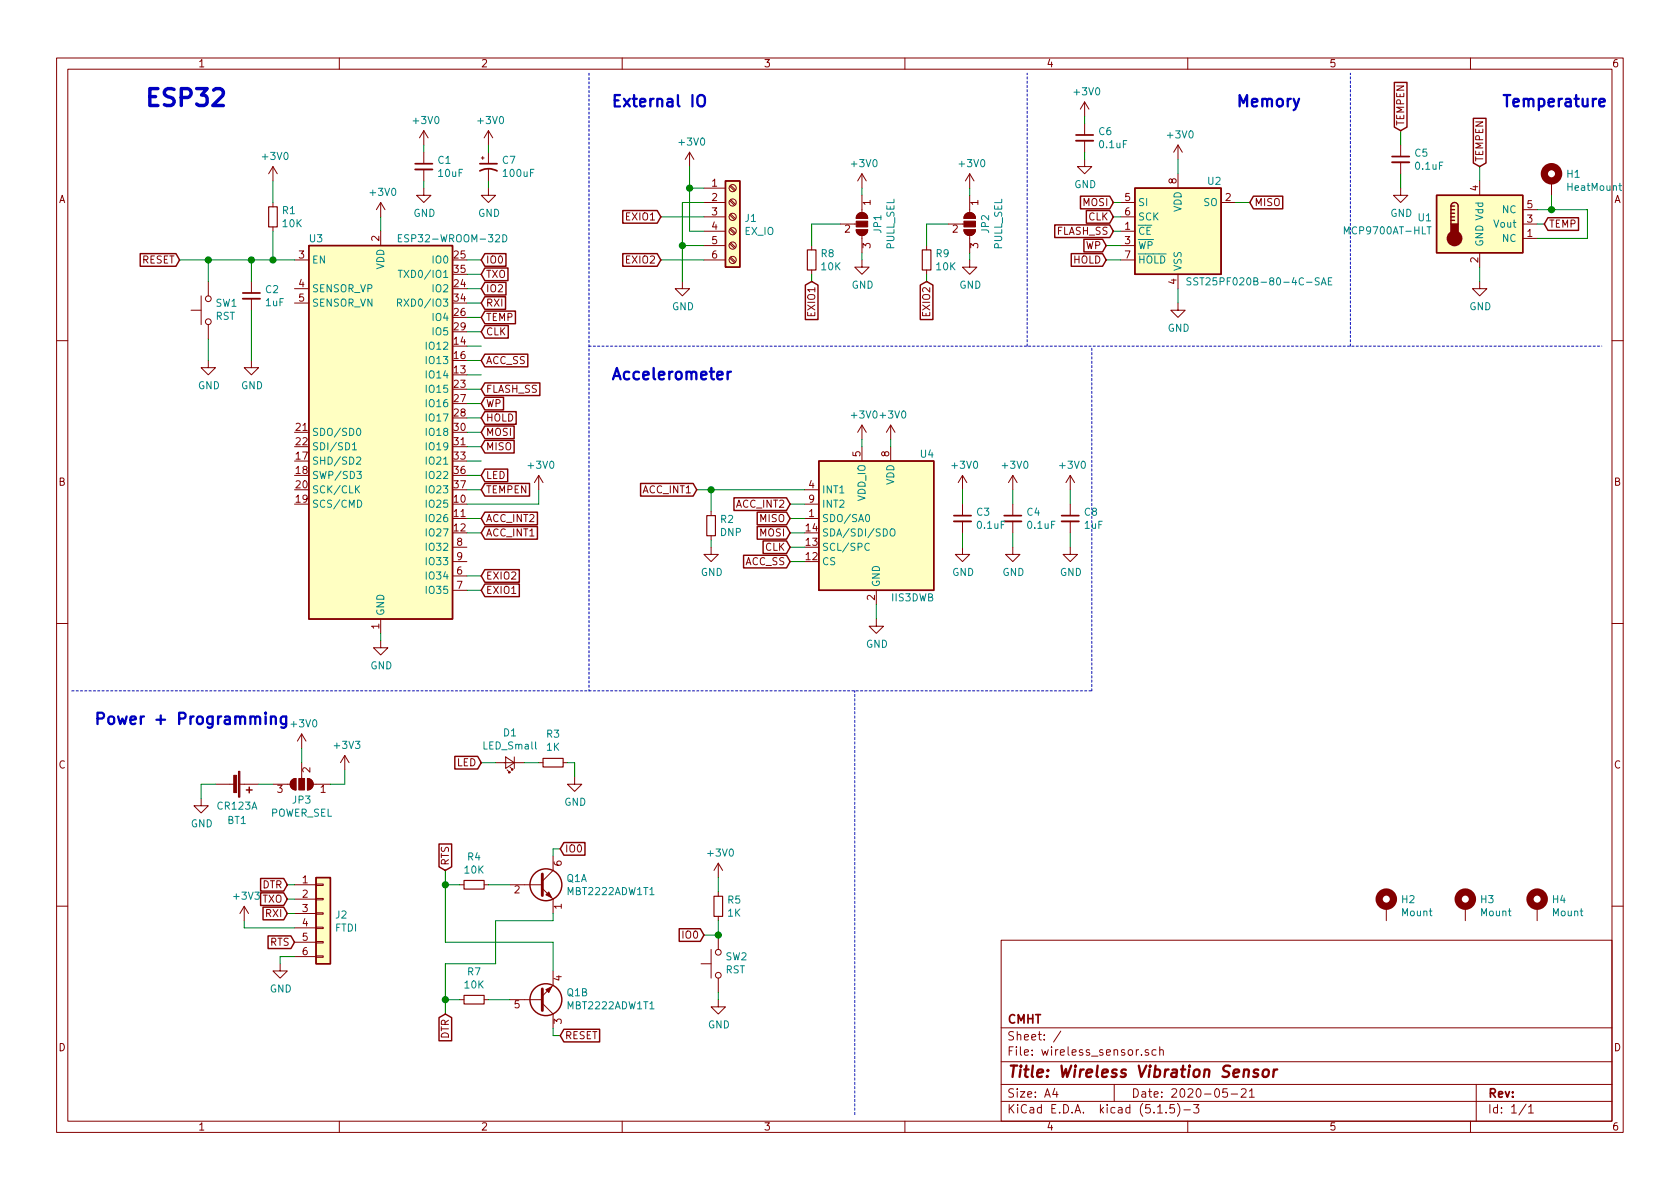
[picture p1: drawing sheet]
<svg xmlns="http://www.w3.org/2000/svg" width="297mm" height="210mm" viewBox="0 0 297 210" stroke-linecap="round" stroke-linejoin="round" font-family="sans-serif">
<g fill="none" stroke="#840000" stroke-width=".18">
<path d="M10 10.3h277v189.9h-277zM12 12.2h273v186.1h-273zM60 10.3v1.9M110 10.3v1.9M160 10.3v1.9M191.8 18l-.8 1.3M191.8 18v2.6M191.8 18l.7 1.3M210 10.3v1.9M260 10.3v1.9M48.3 29.5l-.8 1.2M48.3 29.5v2.5"/>
<path d="M48.3 35.8v.8M48.3 29.5l.7 1.2M67.3 35.8l-.8 1.3M67.3 35.8v2.5M67.3 35.8l.8 1.3M74.9 33.3v1.2h1.3l-1.3 1.3-1.2-1.3h1.2M74.9 23.1l-.7 1.3M74.9 23.1v2.5M74.9 26.9v2.1M74.9 30v2M74.9 23.1l.8 1.3M85.1 27.9h.5"/>
<path d="M85.3 27.7v.5M86.4 33.3v1.2h1.2l-1.2 1.3-1.3-1.3h1.3M86.4 23.1v2.5M86.4 26.9v2.1M86.4 30v2M86.4 23.1l-.8 1.3M86.4 23.1l.7 1.3M121.9 26.9l-.7 1.3M121.9 26.9v2.6M121.9 26.9l.8 1.3M124.5 35.8h3.8M124.5 38.3h3.8"/>
<path d="M124.5 33.3h3.8M129 38l.9 .9M129 35.5l.9 .8M129 32.9l.9 .9M129.2 37.8l.8 .9M129.2 35.3l.8 .8M129.2 32.8l.8 .8M148.6 39.6h2.8M151.7 37.8a1.03 1.03 0 0 1 1.1-.1 1.03 1.03 0 0 1 .6 .9h-2v-.4zM152.4 30.7v2.6M152.4 34.5v3.1M152.4 30.7l-.8 1.3"/>
<path d="M152.4 30.7l.8 1.3M167.6 39.6h2.8M170.8 37.8a1.03 1.03 0 0 1 1.1-.1 1.03 1.03 0 0 1 .6 .9h-2.1l.1-.4zM171.4 30.7v2.6M171.4 34.5v3.1M171.4 30.7l-.7 1.3M171.4 30.7l.8 1.3M191.8 28.2v1.3h1.2l-1.2 1.2-1.3-1.2h1.3M191.8 21.8v2.1M191.8 24.9v2M198.1 35.8h2.6M198.1 38.3h2.6"/>
<path d="M208.3 25.6v2.6M208.3 30.7v2.6M208.3 25.6l-.8 1.3M208.3 25.6l.7 1.3M215.9 35.8h2.5M247.6 33.3v1.2h1.3l-1.3 1.3-1.2-1.3h1.2M247.6 25.6v2.1M247.6 28.7v2M261.6 32v2.5M269.2 39.6h2.6M269.2 37.1h2.6M274.3 32v2.5"/>
<path d="M33.8 54.9h1.8M35.6 52.3v5.1M36.8 49.8v2.5M36.8 57.4v2.5M44.4 49.8v2M44.4 52.8v2.1M48.3 40.1v.8M52.1 46h2.5M52.1 51h2.5M52.1 53.6h2.5M67.3 40.9v2.5M120.6 49.8v1.2h1.3l-1.3 1.3-1.2-1.3h1.2"/>
<path d="M124.5 40.9h3.8M124.5 43.4h3.8M124.5 46h3.8M129 45.6l.9 .9M129 43.1l.9 .8M129 40.6l.9 .8M129.2 45.5l.8 .8M129.2 42.9l.8 .9M129.2 40.4l.8 .8M143.5 43.4v.8M143.5 47.7v.8M151.4 40.6h2a1.02 1.02 0 0 1-1 1.1 1.02 1.02 0 0 1-1-1.1z"/>
<path d="M152.4 46v1.2h1.3l-1.3 1.3-1.3-1.3h1.3M152.4 41.7v3M163.8 43.4v.8M163.8 47.7v.8M170.4 40.6h2.1a1.02 1.02 0 0 1-1.1 1.1 1.02 1.02 0 0 1-1-1.1zM171.4 46v1.2h1.3l-1.3 1.3-1.2-1.3h1.2M171.4 41.7v3M198.1 40.9h2.6M198.1 43.4h2.6M198.1 46h2.6M208.3 53.6v1.3h1.2l-1.2 1.2-1.3-1.2h1.3M208.3 48.5v2.5"/>
<path d="M261.6 49.8v1.2h1.3l-1.3 1.3-1.3-1.3h1.3M261.6 44.7v2.5M269.2 42.2h2.6M10 60.2h2M36.8 63.7v1.3h1.3l-1.3 1.3-1.2-1.3h1.2M44.4 63.7v1.3h1.3l-1.3 1.3-1.2-1.3h1.2M152.4 75.2v2.5M152.4 79v2.5M152.4 75.2l-.8 1.2M152.4 75.2l.8 1.2M157.5 75.2l-.8 1.2M157.5 75.2v2.5"/>
<path d="M157.5 79v2.5M157.5 75.2l.7 1.2M285 60.2h2M80 96.8h2.5M80 99.3h2.5M95.2 84.1l-.7 1.2M95.2 84.1v2.5M95.2 84.1l.8 1.2M125.7 96.8v1.2h1.3l-1.3 1.3-1.2-1.3h1.2M125.7 90.4v.8M125.7 94.7v.8M142.2 91.7h2.6"/>
<path d="M142.2 86.6h2.6M142.2 89.1h2.6M170.2 96.8v1.2h1.2l-1.2 1.3-1.3-1.3h1.3M170.2 84.1l-.8 1.2M170.2 84.1v2.5M170.2 89.1v2.1M170.2 92.2v2M170.2 84.1l.7 1.2M179.1 96.8v1.2h1.2l-1.2 1.3-1.3-1.3h1.3M179.1 84.1l-.8 1.2M179.1 84.1v2.5M179.1 89.1v2.1"/>
<path d="M179.1 92.2v2M179.1 84.1l.7 1.2M189.2 96.8v1.2h1.3l-1.3 1.3-1.2-1.3h1.2M189.2 84.1l-.7 1.2M189.2 84.1v2.5M189.2 89.1v2.1M189.2 92.2v2M189.2 84.1l.8 1.2M10 110.3h2M67.3 113.3v1.2h1.3l-1.3 1.3-1.3-1.3h1.3M67.3 109.5v2.5M80 101.8h2.5"/>
<path d="M80 104.4h2.5M154.9 109.5v1.2h1.3l-1.3 1.3-1.2-1.3h1.2M154.9 104.4v2.5M285 110.3h2M38.1 138.7h3.3M42.4 138.7h3.3M48.3 138.7h3M51.5 138l.5-.3h.3v2a1.03 1.03 0 0 1-.9-.6 1.03 1.03 0 0 1 .1-1.1zM53.3 129.8v2.5M53.3 134.9v2.8M53.3 129.8l-.7 1.3M53.3 129.8l.8 1.3"/>
<path d="M54.4 137.7a1.02 1.02 0 0 1 1 1 1.02 1.02 0 0 1-1 1zM55.4 138.7h3M61 133.6l-.8 1.3M61 133.6v2.5M61 133.6l.7 1.3M87.6 134.9h5.1M89.4 133.9l1.5 1-1.5 1zM89.7 136.1l.5 .5h-.3h.3v-.2M90.2 135.6l.5 .5h-.3h.3v-.2M90.9 133.9v2M95.2 134.9h.8M99.6 134.9h.7"/>
<path d="M101.6 137.4v1.3h1.3l-1.3 1.2-1.3-1.2h1.3M35.6 141.2v1.3h1.2l-1.2 1.3-1.3-1.3h1.3M52.1 156.5h3.8M52.1 159h3.8M55.9 158.9h1.2v.2h-1.2zM55.9 156.3h1.2v.3h-1.2zM81.3 156.5h.7M85.6 156.5h.8M90.2 156.5h5.7M95.9 157.1l1.9 1.9v2.5M97.8 151.4v2.5l-1.9 1.9M127 152.6v2.6"/>
<path d="M127 157.7v.8M127 152.6l-.8 1.3M127 152.6l.8 1.3M10 160.2h2M43.2 160.3l-.8 1.2M43.2 160.3v2.5M43.2 160.3l.7 1.2M49.5 170.4v1.3h1.3l-1.3 1.3-1.2-1.3h1.2M52.1 161.5h3.8M52.1 164.1h3.8M52.1 166.6h3.8M52.1 169.2h3.8"/>
<path d="M55.9 166.5h1.2v.2h-1.2zM55.9 169h1.2v.3h-1.2zM55.9 164h1.2v.2h-1.2zM55.9 161.4h1.2v.3h-1.2zM81.3 176.8h.7M85.6 176.8h.8M90.2 176.8h5.7M95.9 177.4l1.9 1.9v2.6M97.8 171.7v2.5l-1.9 1.9M124 170.4h1.7M125.7 167.9v5.1M127 176.8v1.2h1.3l-1.3 1.3-1.3-1.3h1.3"/>
<path d="M127 162v.8M127 165.3v2.6M127 173v2.5M177 166.3h108v32h-108zM245.1 160.3v2.5M259.1 160.3v2.5M271.8 160.3v2.5M285 160.2h2M60 198.3v1.9M110 198.3v1.9M160 198.3v1.9M177 194.8h108"/>
<path d="M177 191.8h108M177 187.8h108M177 181.8h108M186.5 192.5l-.4 1h1M186.8 193v1M187.6 182.3l-1.3 2M197 191.8v3M203 185.7a.37 .37 0 0 0-.5 .1v.2l.5 .2 .1 .1-.2 .3-.4-.1M204.4 185.7l-.4-.1-.3 .3 .1 .6 .2 .1 .4-.1M204.7 196.8h.8M205.1 185.7a.37 .37 0 0 1 .6 .1v.8M205.1 185.1v1.5"/>
<path d="M206.2 196.7v.1M207.6 195.3h-.7l-.1 .7 .2-.1 .5 .1 .2 .2-.1 .5-.2 .1-.6-.1M208.2 195.1a1.71 1.71 0 0 1 0 2.3M209.3 196.3h1.2M210 198.3v1.9M211 195.3h1l-.5 .6 .4 .1v.7l-.2 .1-.7-.1M217 192.5h-.7l-.1 .7 .2-.1 .5 .1 .1 .2v.5l-.2 .1-.6-.1M217.7 193.5h1.1M219.5 192.7l.2-.2h.3l.3 .2v.3v.2l-.9 .8h.9M220.9 193l.4-.5v1.5M220.9 194h.9M260 198.3v1.9"/>
<path d="M261 191.8v6.5M269.8 195.2l-1.2 2M270.3 195.8l.4-.5v1.5M270.3 196.8h.8"/>
<circle cx="129.5" cy="35.8" r=".63"/>
<circle cx="129.5" cy="33.3" r=".63"/>
<circle cx="129.5" cy="38.3" r=".63"/>
<circle cx="36.8" cy="56.9" r=".51"/>
<circle cx="36.8" cy="52.8" r=".51"/>
<circle cx="129.5" cy="43.4" r=".63"/>
<circle cx="129.5" cy="40.9" r=".63"/>
<circle cx="129.5" cy="46" r=".63"/>
<circle cx="127" cy="172.5" r=".51"/>
<circle cx="127" cy="168.4" r=".51"/>
</g>
<path d="M222.5 189.2l-.5-.1-.2 .1-.1 .3 .2 .3 .5 .1 .1 .3-.2 .1-.2 .1-.5-.1M223.5 189.2a.54 .54 0 0 1 .9 .3l-.1 .6a.56 .56 0 0 1-.6 .4 .56 .56 0 0 1-.5-.4l.1-.6zM225.2 189.1l-.1 1.3M225.8 189.1a.55 .55 0 0 0-.6 .4" fill="none" stroke="#840000" stroke-width=".41"/>
<path d="M47.5 36.6h1.5v3.5h-1.5zM142.7 44.2h1.6v3.5h-1.6zM163.1 44.2h1.5v3.5h-1.5zM125 91.2h1.5v3.5h-1.5zM96 134.1h3.6v1.5h-3.6zM82 155.7h3.6v1.5h-3.6zM126.2 158.5h1.6v3.5h-1.6zM82 176h3.6v1.5h-3.6z" fill="none" stroke="#840000" stroke-width=".2"/>
<g fill="#ffffc2" stroke="#ffffc2" stroke-width=".18">
<path d="M200.7 33.3h15.2v15.2h-15.2z"/>
<path d="M128.3 32h2.5v15.2h-2.5z"/>
<path d="M254 34.5h15.2v10.2h-15.2z"/>
<path d="M144.8 81.5h20.3v22.9h-20.3z"/>
<path d="M54.6 43.4h25.4v66.1h-25.4z"/>
<path d="M55.9 155.2h2.5v15.2h-2.5z"/>
</g>
<g fill="none" stroke="#840000" stroke-width=".25">
<path d="M246.5 14.6h2.3v7.9l-1.2 .6-1.1-.6zM110.1 37.2h6.1l.6 1.1-.6 1.2h-6.1zM128.3 32h2.5v15.2h-2.5zM186.5 39.8h9.7l.6 1.1-.6 1.1h-9.7zM191 34.7h5.2l.6 1.1-.6 1.1h-5.2zM192.1 37.2h4.1l.6 1.1-.6 1.2h-4.1zM200.7 33.3h15.2v15.2h-15.2zM221.6 34.7h5.2v2.2h-5.2l-.6-1.1zM254 34.5h15.2v10.2h-15.2zM256.5 36.4a.63 .63 0 0 1 .7-.6 .63 .63 0 0 1 .6 .6v3.2M256.5 39h.7M256.5 38.3h.7"/>
<path d="M256.5 37.7h.7M256.5 37.1h.7M256.5 36.4v3.2M256.5 36.4h.7M260.5 20.9h2.2v7.9l-1.1 .7-1.1-.7zM273.7 38.5h5.4v2.2h-5.4l-.7-1.1zM24.8 44.9h6.3l.6 1.1-.6 1.1h-6.3zM54.6 43.4h25.4v66.1h-25.4zM85.7 44.9h3.8v2.2h-3.8l-.6-1.1zM85.7 49.9h3.8v2.3h-3.8l-.6-1.2zM85.7 55h5.4v2.2h-5.4l-.6-1.1zM85.7 57.6h4.2v2.2h-4.2l-.6-1.1z"/>
<path d="M85.7 52.5h3.7v2.2h-3.7l-.6-1.1zM85.7 47.4h4.1v2.2h-4.1l-.6-1.1zM110.1 44.9h6.1l.6 1.1-.6 1.1h-6.1zM142.4 50.4l1.1-.6 1.1 .6v6.1h-2.2zM162.7 50.4l1.1-.6 1.1 .6v6.1h-2.2zM189.4 44.9h5.5l.7 1.1-.7 1.1h-5.5zM191.6 42.3h3.3l.7 1.1-.7 1.1h-3.3zM85.7 62.6h7.6v2.3h-7.6l-.6-1.2zM85.7 77.9h5.2v2.2h-5.2l-.6-1.1zM85.7 75.3h5.2v2.3h-5.2l-.6-1.2zM85.7 67.7h9.8v2.2h-9.8l-.6-1.1zM85.7 72.8h5.6v2.2h-5.6l-.6-1.1z"/>
<path d="M85.7 70.3h3.3v2.2h-3.3l-.6-1.1zM85.7 85.5h7.9v2.2h-7.9l-.6-1.1zM85.7 93.1h9.3v2.2h-9.3l-.6-1.1zM85.7 90.6h9.3v2.2h-9.3l-.6-1.1zM85.7 83h4.1v2.2h-4.1l-.6-1.1zM113.3 85.5h9.3l.6 1.1-.6 1.1h-9.3zM129.8 88h9.3l.6 1.1-.6 1.2h-9.3zM131.5 98.2h7.6l.6 1.1-.6 1.1h-7.6zM133.9 93.1h5.2l.6 1.1-.6 1.1h-5.2zM133.9 90.6h5.2l.6 1.1-.6 1.1h-5.2zM134.9 95.7h4.2l.6 1.1-.6 1.1h-4.2zM144.8 81.5h20.3v22.9h-20.3z"/>
<path d="M85.7 103.3h6.1v2.2h-6.1l-.6-1.1zM85.7 100.7h6.1v2.3h-6.1l-.6-1.2zM43.6 139.7h1M44.1 139.2v1M80.4 133.8h4.1l.6 1.1-.6 1.1h-4.1zM46.1 155.3h4.1l.6 1.2-.6 1.1h-4.1zM46.1 157.9h4.1l.6 1.1-.6 1.1h-4.1zM55.9 155.2h2.5v15.2h-2.5zM77.6 149.2h2.3v4.1l-1.2 .6-1.1-.6zM99.7 149h3.7v2.2h-3.7l-.6-1.1zM46.5 160.4h3.7l.6 1.1-.6 1.2h-3.7zM47.4 165.5h4l.7 1.1-.7 1.1h-4z"/>
<path d="M77.6 180l1.1-.7 1.2 .7v4h-2.3zM120.1 164.2h3.7l.7 1.1-.7 1.2h-3.7zM99.7 182h6.3v2.2h-6.3l-.6-1.1z"/>
<circle cx="96.5" cy="156.5" r="2.82"/>
<circle cx="96.5" cy="176.8" r="2.82"/>
</g>
<g fill="none" stroke="#008484" stroke-width=".18">
<path d="M286.2 32.8h.5M286.4 32.4v1.1l.3 .2M70.3 53.5h.6l.1-.2-.1-.3-.1-.1h-.5v1.2M70.4 47.8h.7M70.4 42.1h.5M70.6 53.5l.4 .6M70.8 47.8v1.3M71 41.5h-.6v1.3h.6M88.9 41.5a.64 .64 0 0 1 .7 .6 .64 .64 0 0 1-.7 .7zM210.6 49.2l-.5-.1-.2 .1v.4l.6 .3 .1 .3-.3 .2-.4-.1M211.8 49.2l-.5-.1-.3 .3 .2 .3 .5 .2v.4l-.2 .1-.5-.1M233.6 50.4l.4-1.3 .5 1.3"/>
<path d="M233.7 50h.6M234.9 49.7h.4M235.5 49.1h-.6v1.3h.6M252.3 40.1h.7M62.3 78.6l.4-.3v1.2M62.3 79.5h.7M63.2 75.9l.1-.2a.67 .67 0 0 1 .5 .7 .67 .67 0 0 1-.5 .6l-.2-.2-.1-.3zM63 80.9l.5-.1 .3 .4-.8 .9h.8M63 86.5l.6 .7M63.1 83.4h.8l-.4 .4 .3 .2v.6h-.5l-.2-.1M63.2 88.4a.64 .64 0 0 1 .8 .7 .64 .64 0 0 1-.8 .6zM63.6 85.9l-.7 .7"/>
<path d="M153.2 91.1l.1-.1a.69 .69 0 0 1 .5 .6 .69 .69 0 0 1-.5 .6l-.2-.2-.1-.2zM153.7 96.2a.6 .6 0 0 0-.8 .4 .6 .6 0 0 0 .6 .7l.2-.1M157.5 93.7l.2-.2a.45 .45 0 0 1 .5 .4v.5l-.1 .3h-.5a1 1 0 0 1-.1-1zM114.9 158.2h.7M114.9 178.4h.7"/>
</g>
<path d="M73.4 30h3.1M190.2 24.9h3.1M246.1 28.7h3.1M42.9 52.8h3.1M168.7 92.2h3M177.5 92.2h3.1M187.7 92.2h3.1" fill="none" stroke="#840000" stroke-width=".33"/>
<path d="M73.4 29h3.1M84.8 30.2a3.2 3.2 0 0 1 3.1 0M84.8 29h3.1M190.2 23.9h3.1M246.1 27.7h3.1M42.9 51.8h3.1M168.7 91.2h3M177.5 91.2h3.1M187.7 91.2h3.1" fill="none" stroke="#840000" stroke-width=".3"/>
<path d="M95.9 154.6v3.8M95.9 174.9v3.8" fill="none" stroke="#840000" stroke-width=".51"/>
<g fill="#840000" stroke="#840000" stroke-width=".18">
<path d="M96.5 175l1-.5-.5 1z"/>
<path d="M97 157.7l.5 1-1-.5z"/>
<path d="M54.4 137.7a1.02 1.02 0 0 1 1 1 1.02 1.02 0 0 1-1 1z"/>
<path d="M51.5 138l.5-.3h.3v2a1.03 1.03 0 0 1-.9-.6 1.03 1.03 0 0 1 .1-1.1z"/>
<path d="M52.8 137.7h1v2h-1z"/>
<path d="M151.7 37.8a1.03 1.03 0 0 1 1.1-.1 1.03 1.03 0 0 1 .6 .9h-2v-.4z"/>
<path d="M151.4 40.6h2a1.02 1.02 0 0 1-1 1.1 1.02 1.02 0 0 1-1-1.1z"/>
<path d="M151.4 39.1h2v1h-2z"/>
<path d="M170.8 37.8a1.03 1.03 0 0 1 1.1-.1 1.03 1.03 0 0 1 .6 .9h-2.1l.1-.4z"/>
<path d="M170.4 40.6h2.1a1.02 1.02 0 0 1-1.1 1.1 1.02 1.02 0 0 1-1-1.1z"/>
<path d="M170.4 39.1h2.1v1h-2.1z"/>
<path d="M42.2 136.4h.2v4.6h-.2z"/>
<path d="M41.3 137.1h.5v3.1h-.5z"/>
</g>
<g fill="none" stroke="#840000" stroke-width="1.3">
<circle cx="274.3" cy="30.7" r="1.27"/>
<circle cx="245.1" cy="159" r="1.27"/>
<circle cx="259.1" cy="159" r="1.27"/>
<circle cx="271.8" cy="159" r="1.27"/>
</g>
<g fill="#840000" stroke="#840000" stroke-width=".25">
<path d="M256.5 39.6h1.3v1.9h-1.3z"/>
<circle cx="257.2" cy="42.2" r="1.27"/>
</g>
<path d="M104.1 12.9v109.3M104.1 61.2h179.1M181.6 61.2v-48.3M238.8 61.2v-48.3M12.7 122.2h180.3M193 122.2v-61M151.1 197.1v-74.9" fill="none" stroke="#0000c2" stroke-width=".18" stroke-dasharray=".4 .4"/>
<g fill="none" stroke="#008400" stroke-width=".18">
<path d="M48.3 32v3.8M67.3 38.3v2.6M74.9 25.6v1.3M74.9 32v1.3M86.4 25.6v1.3M86.4 32v1.3M116.8 38.3h7.7M121.9 29.5v11.4h2.6M121.9 33.3h2.6M124.5 35.8h-3.9v14M148.6 39.6h-5.1v3.8M152.4 33.3v1.2"/>
<path d="M167.6 39.6h-3.8v3.8M171.4 33.3v1.2M191.8 20.6v1.2M191.8 26.9v1.3M196.8 38.3h1.3M196.8 35.8h1.3M208.3 28.2v2.5M218.4 35.8h2.6M247.6 23.1v2.5M247.6 30.7v2.6M261.6 29.5v2.5M271.8 37.1h8.9v5.1h-8.9"/>
<path d="M271.8 39.6h1.2M274.3 34.5v2.6M31.7 46h20.4M36.8 46v3.8M36.8 59.9v3.8M44.4 46v3.8M44.4 54.9v8.8M48.3 40.9v5.1M82.5 46h2.6M82.5 48.5h2.6M82.5 53.6h2.6M82.5 51h2.6"/>
<path d="M82.5 58.7h2.6M82.5 56.1h2.6M116.8 46h7.7M120.6 43.4h3.9M143.5 48.5v1.3M152.4 44.7v1.3M163.8 48.5v1.3M171.4 44.7v1.3M195.6 46h2.5M195.6 43.4h2.5M196.8 40.9h1.3M208.3 51v2.6"/>
<path d="M261.6 47.2v2.6M82.5 71.4h2.6M82.5 73.9h2.6M82.5 68.8h2.6M82.5 66.3h2.6M82.5 61.2h2.6M82.5 63.7h2.6M82.5 76.4h2.6M82.5 79h2.6M152.4 77.7v1.3M157.5 77.7v1.3M82.5 94.2h2.6"/>
<path d="M82.5 91.7h2.6M82.5 86.6h2.6M82.5 84.1h2.6M82.5 81.5h2.6M95.2 86.6v2.5h-12.7M123.2 86.6h19M125.7 86.6v3.8M125.7 95.5v1.3M139.7 89.1h2.5M139.7 99.3h2.5M139.7 96.8h2.5M139.7 94.2h2.5"/>
<path d="M139.7 91.7h2.5M170.2 86.6v2.5M170.2 94.2v2.6M179.1 86.6v2.5M179.1 94.2v2.6M189.2 86.6v2.5M189.2 94.2v2.6M67.3 112v1.3M82.5 101.8h2.6M82.5 104.4h2.6M154.9 106.9v2.6M38.1 138.7h-2.5v2.5"/>
<path d="M45.7 138.7h2.6M53.3 132.3v2.6M61 136.1v2.6h-2.6M85.1 134.9h2.5M92.7 134.9h2.5M100.3 134.9h1.3v2.5M50.8 159h1.3M50.8 156.5h1.3M78.7 156.5h2.6M78.7 153.9v12.7h19.1v5.1M86.4 156.5h3.8M99.1 150.1h-1.3v1.3"/>
<path d="M127 155.2v2.5M43.2 162.8v1.3h8.9M50.8 161.5h1.3M52.1 169.2h-2.6v1.2M78.7 176.8h2.6M86.4 176.8h3.8M97.8 161.5v1.3h-10.2v7.6h-8.9v8.9M127 162.8v2.5h-2.5M127 175.5v1.3M97.8 181.9v1.2h1.3"/>
</g>
<path d="M123.4 17.1a.68 .68 0 0 1 .8-.3 .68 .68 0 0 1 .4 .7v.6a.68 .68 0 0 1-.8 .7l-.2-.1a1.5 1.5 0 0 1-.2-1.6zM282.8 18.1l.9-.1-.1-.4-.5-.1-.3 .2 .1 1 .2 .1 .5-.1M128.7 65.7v1.4M129.2 65.7a.51 .51 0 0 0-.5 .4M47.9 126.9a.5 .5 0 0 1 .9 .1v1M47.9 126.7v1.3M50.6 126.7v1.6a.56 .56 0 0 1-.9 .3M50.6 126.8l-.6-.1-.4 .4v.6l.2 .2 .2 .1 .6-.1" fill="none" stroke="#0000c2" stroke-width=".41"/>
<g fill="#008400" stroke="#008400" stroke-width=".25">
<circle cx="274.3" cy="37.1" r=".51"/>
<circle cx="44.5" cy="46" r=".51"/>
<circle cx="125.7" cy="86.6" r=".51"/>
<circle cx="127" cy="165.3" r=".51"/>
<circle cx="78.7" cy="156.5" r=".51"/>
<circle cx="78.7" cy="176.8" r=".51"/>
<circle cx="48.3" cy="46" r=".51"/>
<circle cx="121.9" cy="33.3" r=".51"/>
<circle cx="120.7" cy="43.4" r=".51"/>
<circle cx="36.8" cy="46" r=".51"/>
</g>
<text font-size="4.2" fill="#0000c2" x="25.4" y="18.8">ESP32</text>
<g font-size="2.8" fill="#0000c2">
<text x="107.9" y="18.9">External IO</text>
<text x="218.4" y="18.9">Memory</text>
<text x="265.4" y="18.9">Temperature</text>
<text x="107.9" y="67.2">Accelerometer</text>
<text x="16.5" y="128.1">Power + Programming</text>
</g>
<text font-size="2.8" fill="#840000" x="178" y="190.5">Title: Wireless Vibration Sensor</text>
<g font-size="2.1" fill="#840000">
<text x="178" y="184">Sheet: /</text>
<text x="178" y="181">CMHT</text>
<text x="178" y="186.7">File: wireless_sensor.sch</text>
<text x="178" y="196.9">KiCad E.D.A. kicad (5.1.5)-3</text>
<text x="178" y="194.1">Size: A4</text>
<text x="200" y="194.1">Date: 2020-05-21</text>
<text x="263" y="194.1">Rev:</text>
<text x="263" y="196.9">Id: 1/1</text>
</g>
<g font-size="1.8" fill="#840000">
<text x="35" y="11.9">1</text>
<text x="85" y="11.9">2</text>
<text x="135" y="11.9">3</text>
<text x="185" y="11.9">4</text>
<text x="235" y="11.9">5</text>
<text x="285" y="11.9">6</text>
<text x="248.3" y="22.3" transform="rotate(-90 248.3 22.3)">TEMPEN</text>
<text x="262.3" y="28.7" transform="rotate(-90 262.3 28.7)">TEMPEN</text>
<text x="10.4" y="35.9">A</text>
<text x="125.9" y="33">1</text>
<text x="125.9" y="35.6">2</text>
<text x="198.9" y="35.6">5</text>
<text x="208" y="32.5" transform="rotate(-90 208 32.5)">8</text>
<text x="216.7" y="35.6">2</text>
<text x="261.4" y="33.8" transform="rotate(-90 261.4 33.8)">4</text>
<text x="285.4" y="35.9">A</text>
<text x="110.8" y="39">EXIO1</text>
<text x="125.9" y="38.1">3</text>
<text x="125.9" y="40.6">4</text>
<text x="149.4" y="41.1">2</text>
<text x="153.9" y="36.3" transform="rotate(-90 153.9 36.3)">1</text>
<text x="168.4" y="41.1">2</text>
<text x="173" y="36.3" transform="rotate(-90 173 36.3)">1</text>
<text x="186.8" y="41.5">FLASH_SS</text>
<text x="191.5" y="36.4">MOSI</text>
<text x="192.4" y="39">CLK</text>
<text x="198.9" y="40.6">1</text>
<text x="198.9" y="38.1">6</text>
<text x="221.8" y="36.4">MISO</text>
<text x="270" y="41.9">1</text>
<text x="270" y="39.4">3</text>
<text x="270" y="36.8">5</text>
<text x="273.8" y="40.3">TEMP</text>
<text x="25.1" y="46.6">RESET</text>
<text x="52.9" y="45.7">3</text>
<text x="67.1" y="42.6" transform="rotate(-90 67.1 42.6)">2</text>
<text x="80.3" y="45.7">25</text>
<text x="85.9" y="46.6">IO0</text>
<text x="110.8" y="46.6">EXIO2</text>
<text x="125.9" y="43.2">5</text>
<text x="125.9" y="45.7">6</text>
<text x="153.9" y="43.9" transform="rotate(-90 153.9 43.9)">3</text>
<text x="173" y="43.9" transform="rotate(-90 173 43.9)">3</text>
<text x="189.8" y="46.6">HOLD</text>
<text x="191.9" y="44.1">WP</text>
<text x="198.9" y="43.2">3</text>
<text x="198.9" y="45.7">7</text>
<text x="261.4" y="46.5" transform="rotate(-90 261.4 46.5)">2</text>
<text x="52.9" y="50.8">4</text>
<text x="52.9" y="53.3">5</text>
<text x="80.3" y="50.8">24</text>
<text x="80.3" y="53.3">34</text>
<text x="80.3" y="48.3">35</text>
<text x="85.9" y="51.7">IO2</text>
<text x="85.9" y="49.1">TXO</text>
<text x="208" y="50.3" transform="rotate(-90 208 50.3)">4</text>
<text x="80.3" y="55.9">26</text>
<text x="80.3" y="58.4">29</text>
<text x="85.9" y="56.8">TEMP</text>
<text x="85.9" y="59.3">CLK</text>
<text x="85.9" y="54.2">RXI</text>
<text x="144.1" y="55.8" transform="rotate(-90 144.1 55.8)">EXIO1</text>
<text x="164.5" y="55.8" transform="rotate(-90 164.5 55.8)">EXIO2</text>
<text x="80.3" y="61">14</text>
<text x="80.3" y="63.5">16</text>
<text x="85.9" y="64.4">ACC_SS</text>
<text x="80.3" y="66">13</text>
<text x="80.3" y="68.6">23</text>
<text x="80.3" y="71.1">27</text>
<text x="85.9" y="69.5">FLASH_SS</text>
<text x="52.4" y="76.2">21</text>
<text x="80.3" y="73.7">28</text>
<text x="80.3" y="76.2">30</text>
<text x="85.9" y="77.1">MOSI</text>
<text x="85.9" y="74.5">HOLD</text>
<text x="85.9" y="72">WP</text>
<text x="52.4" y="81.3">17</text>
<text x="52.4" y="83.8">18</text>
<text x="52.4" y="78.7">22</text>
<text x="80.3" y="78.7">31</text>
<text x="80.3" y="81.3">33</text>
<text x="80.3" y="83.8">36</text>
<text x="85.9" y="79.6">MISO</text>
<text x="152.1" y="80.7" transform="rotate(-90 152.1 80.7)">5</text>
<text x="157.2" y="80.7" transform="rotate(-90 157.2 80.7)">8</text>
<text x="10.4" y="85.9">B</text>
<text x="52.4" y="88.9">19</text>
<text x="52.4" y="86.4">20</text>
<text x="80.3" y="88.9">10</text>
<text x="80.3" y="86.4">37</text>
<text x="85.9" y="87.2">TEMPEN</text>
<text x="85.9" y="84.7">LED</text>
<text x="113.8" y="87.2">ACC_INT1</text>
<text x="130.3" y="89.8">ACC_INT2</text>
<text x="143" y="86.4">4</text>
<text x="143" y="88.9">9</text>
<text x="285.4" y="85.9">B</text>
<text x="80.3" y="91.4">11</text>
<text x="80.3" y="94">12</text>
<text x="85.9" y="94.9">ACC_INT1</text>
<text x="85.9" y="92.3">ACC_INT2</text>
<text x="134.4" y="94.9">MOSI</text>
<text x="134.4" y="92.3">MISO</text>
<text x="142.5" y="94">14</text>
<text x="143" y="91.4">1</text>
<text x="80.8" y="101.6">6</text>
<text x="80.8" y="96.5">8</text>
<text x="80.8" y="99.1">9</text>
<text x="131.7" y="99.9">ACC_SS</text>
<text x="135.3" y="97.4">CLK</text>
<text x="142.5" y="99.1">12</text>
<text x="142.5" y="96.5">13</text>
<text x="80.8" y="104.1">7</text>
<text x="85.9" y="105">EXIO1</text>
<text x="85.9" y="102.5">EXIO2</text>
<text x="154.7" y="106.1" transform="rotate(-90 154.7 106.1)">2</text>
<text x="67.1" y="111.2" transform="rotate(-90 67.1 111.2)">1</text>
<text x="10.4" y="135.9">C</text>
<text x="54.9" y="136.6" transform="rotate(-90 54.9 136.6)">2</text>
<text x="80.8" y="135.5">LED</text>
<text x="285.4" y="135.9">C</text>
<text x="49" y="140.2">3</text>
<text x="56.7" y="140.2">1</text>
<text x="79.4" y="153.1" transform="rotate(-90 79.4 153.1)">RTS</text>
<text x="99.3" y="153.1" transform="rotate(-90 99.3 153.1)">6</text>
<text x="99.8" y="150.7">IO0</text>
<text x="46.4" y="157.1">DTR</text>
<text x="46.4" y="159.6">TXO</text>
<text x="53.5" y="156.2">1</text>
<text x="53.5" y="158.7">2</text>
<text x="53.5" y="161.3">3</text>
<text x="91" y="158">2</text>
<text x="99.3" y="160.8" transform="rotate(-90 99.3 160.8)">1</text>
<text x="47.1" y="162.2">RXI</text>
<text x="47.8" y="167.3">RTS</text>
<text x="53.5" y="163.8">4</text>
<text x="53.5" y="166.4">5</text>
<text x="120.8" y="166">IO0</text>
<text x="53.5" y="168.9">6</text>
<text x="99.3" y="173.5" transform="rotate(-90 99.3 173.5)">4</text>
<text x="91" y="178.3">5</text>
<text x="10.4" y="185.9">D</text>
<text x="79.4" y="183.7" transform="rotate(-90 79.4 183.7)">DTR</text>
<text x="99.3" y="181.1" transform="rotate(-90 99.3 181.1)">3</text>
<text x="99.8" y="183.8">RESET</text>
<text x="285.4" y="185.9">D</text>
<text x="35" y="199.9">1</text>
<text x="85" y="199.9">2</text>
<text x="135" y="199.9">3</text>
<text x="185" y="199.9">4</text>
<text x="235" y="199.9">5</text>
<text x="285" y="199.9">6</text>
</g>
<g font-size="1.8" fill="#008484">
<text x="190.1" y="16.9">+3V0</text>
<text x="73.2" y="21.9">+3V0</text>
<text x="84.7" y="21.9">+3V0</text>
<text x="194.3" y="23.9">C6</text>
<text x="46.6" y="28.3">+3V0</text>
<text x="77.5" y="29">C1</text>
<text x="88.9" y="29">C7</text>
<text x="120.2" y="25.7">+3V0</text>
<text x="150.7" y="29.6">+3V0</text>
<text x="169.7" y="29.6">+3V0</text>
<text x="194.5" y="26.2">0.1uF</text>
<text x="206.6" y="24.5">+3V0</text>
<text x="250.2" y="27.7">C5</text>
<text x="65.6" y="34.6">+3V0</text>
<text x="77.6" y="31.3">10uF</text>
<text x="89.1" y="31.3">100uF</text>
<text x="189.9" y="33.3">GND</text>
<text x="213.6" y="32.7">U2</text>
<text x="250.4" y="30">0.1uF</text>
<text x="277.1" y="31.4">H1</text>
<text x="277.3" y="33.8">HeatMount</text>
<text x="50" y="37.9">R1</text>
<text x="50" y="40.2">10K</text>
<text x="73.1" y="38.3">GND</text>
<text x="84.5" y="38.3">GND</text>
<text x="131.7" y="41.5">EX_IO</text>
<text x="131.8" y="39.2">J1</text>
<text x="155.8" y="41.2" transform="rotate(-90 155.8 41.2)">JP1</text>
<text x="174.9" y="41.2" transform="rotate(-90 174.9 41.2)">JP2</text>
<text x="201.2" y="41.5">CE</text>
<text x="201.2" y="36.4">SI</text>
<text x="201.2" y="39">SCK</text>
<text x="208.9" y="37.5" transform="rotate(-90 208.9 37.5)">VDD</text>
<text x="212.8" y="36.4">SO</text>
<text x="238.2" y="41.4">MCP9700AT-HLT</text>
<text x="245.8" y="38.3">GND</text>
<text x="250.8" y="39.1">U1</text>
<text x="264.3" y="40.3">Vout</text>
<text x="265.7" y="37.7">NC</text>
<text x="54.8" y="42.8">U3</text>
<text x="55.1" y="46.6">EN</text>
<text x="67.9" y="47.7" transform="rotate(-90 67.9 47.7)">VDD</text>
<text x="71.5" y="42.8">ESP32-WROOM-32D</text>
<text x="76.7" y="46.6">IO0</text>
<text x="145.2" y="45.5">R8</text>
<text x="145.3" y="47.8">10K</text>
<text x="158.1" y="44.1" transform="rotate(-90 158.1 44.1)">PULL_SEL</text>
<text x="165.5" y="45.5">R9</text>
<text x="165.6" y="47.8">10K</text>
<text x="177.2" y="44.1" transform="rotate(-90 177.2 44.1)">PULL_SEL</text>
<text x="201.2" y="44.1">WP</text>
<text x="201.2" y="46.6">HOLD</text>
<text x="262.3" y="43.7" transform="rotate(-90 262.3 43.7)">GND Vdd</text>
<text x="265.7" y="42.8">NC</text>
<text x="47" y="51.8">C2</text>
<text x="55.1" y="51.7">SENSOR_VP</text>
<text x="71.6" y="49.1">TXD0/IO1</text>
<text x="76.7" y="51.7">IO2</text>
<text x="150.6" y="51">GND</text>
<text x="169.6" y="51">GND</text>
<text x="208.9" y="48" transform="rotate(-90 208.9 48)">VSS</text>
<text x="211.9" y="50.5">SST25PF020B-80-4C-SAE</text>
<text x="38.1" y="56.6">RST</text>
<text x="38.2" y="54.2">SW1</text>
<text x="47" y="54.1">1uF</text>
<text x="55.1" y="54.2">SENSOR_VN</text>
<text x="71.5" y="54.2">RXD0/IO3</text>
<text x="76.7" y="56.8">IO4</text>
<text x="76.7" y="59.3">IO5</text>
<text x="118.8" y="54.9">GND</text>
<text x="206.5" y="58.7">GND</text>
<text x="259.8" y="54.9">GND</text>
<text x="75.7" y="61.8">IO12</text>
<text x="75.7" y="64.4">IO13</text>
<text x="35" y="68.8">GND</text>
<text x="42.6" y="68.8">GND</text>
<text x="75.7" y="66.9">IO14</text>
<text x="75.7" y="69.5">IO15</text>
<text x="55.1" y="77.1">SDO/SD0</text>
<text x="75.7" y="72">IO16</text>
<text x="75.7" y="74.5">IO17</text>
<text x="75.7" y="77.1">IO18</text>
<text x="150.7" y="74">+3V0 +3V0</text>
<text x="55.1" y="82.2">SHD/SD2</text>
<text x="55.1" y="79.6">SDI/SD1</text>
<text x="75.7" y="79.6">IO19</text>
<text x="75.7" y="82.2">IO21</text>
<text x="93.5" y="82.9">+3V0</text>
<text x="162.8" y="80.9">U4</text>
<text x="168.5" y="82.9">+3V0</text>
<text x="177.4" y="82.9">+3V0</text>
<text x="187.5" y="82.9">+3V0</text>
<text x="55.1" y="84.7">SWP/SD3</text>
<text x="55.1" y="89.8">SCS/CMD</text>
<text x="55.1" y="87.2">SCK/CLK</text>
<text x="75.7" y="89.8">IO25</text>
<text x="75.7" y="84.7">IO22</text>
<text x="75.7" y="87.2">IO23</text>
<text x="145.3" y="87.2">INT1</text>
<text x="145.3" y="89.8">INT2</text>
<text x="153" y="88.6" transform="rotate(-90 153 88.6)">VDD_IO</text>
<text x="158.1" y="85.8" transform="rotate(-90 158.1 85.8)">VDD</text>
<text x="75.7" y="92.3">IO26</text>
<text x="75.7" y="94.9">IO27</text>
<text x="127.4" y="94.8">DNP</text>
<text x="127.4" y="92.5">R2</text>
<text x="145.3" y="92.3">SDO/SA0</text>
<text x="145.3" y="94.9">SDA/SDI/SDO</text>
<text x="172.7" y="91.2">C3</text>
<text x="172.9" y="93.5">0.1uF</text>
<text x="181.6" y="91.2">C4</text>
<text x="181.8" y="93.5">0.1uF</text>
<text x="191.8" y="91.2">C8</text>
<text x="191.8" y="93.5">1uF</text>
<text x="75.7" y="97.4">IO32</text>
<text x="75.7" y="99.9">IO33</text>
<text x="123.9" y="101.8">GND</text>
<text x="145.3" y="99.9">CS</text>
<text x="145.3" y="97.4">SCL/SPC</text>
<text x="168.4" y="101.8">GND</text>
<text x="177.2" y="101.8">GND</text>
<text x="187.4" y="101.8">GND</text>
<text x="75.7" y="102.5">IO34</text>
<text x="75.7" y="105">IO35</text>
<text x="155.6" y="103.9" transform="rotate(-90 155.6 103.9)">GND</text>
<text x="157.7" y="106.3">IIS3DWB</text>
<text x="67.9" y="109" transform="rotate(-90 67.9 109)">GND</text>
<text x="65.5" y="118.4">GND</text>
<text x="153.1" y="114.5">GND</text>
<text x="51.6" y="128.6">+3V0</text>
<text x="89.1" y="130.2">D1</text>
<text x="96.7" y="130.4">R3</text>
<text x="59.3" y="132.4">+3V3</text>
<text x="85.5" y="132.5">LED_Small</text>
<text x="96.7" y="132.8">1K</text>
<text x="38.5" y="143.2">CR123A</text>
<text x="51.8" y="142.1">JP3</text>
<text x="99.8" y="142.5">GND</text>
<text x="33.7" y="146.3">GND</text>
<text x="40.2" y="145.7">BT1</text>
<text x="47.8" y="144.4">POWER_SEL</text>
<text x="82.2" y="154.5">10K</text>
<text x="82.7" y="152.2">R4</text>
<text x="100.2" y="156">Q1A</text>
<text x="125.3" y="151.5">+3V0</text>
<text x="41.5" y="159.1">+3V3</text>
<text x="100.5" y="158.3">MBT2222ADW1T1</text>
<text x="128.7" y="159.8">R5</text>
<text x="247.9" y="159.7">H2</text>
<text x="261.8" y="159.7">H3</text>
<text x="274.5" y="159.7">H4</text>
<text x="59.3" y="164.7">FTDI</text>
<text x="59.4" y="162.4">J2</text>
<text x="128.7" y="162.1">1K</text>
<text x="247.9" y="162">Mount</text>
<text x="261.8" y="162">Mount</text>
<text x="274.5" y="162">Mount</text>
<text x="82.7" y="172.5">R7</text>
<text x="128.3" y="172.1">RST</text>
<text x="128.3" y="169.8">SW2</text>
<text x="47.7" y="175.5">GND</text>
<text x="82.2" y="174.8">10K</text>
<text x="100.3" y="176.2">Q1B</text>
<text x="100.5" y="178.5">MBT2222ADW1T1</text>
<text x="125.2" y="181.9">GND</text>
</g>
</svg>
